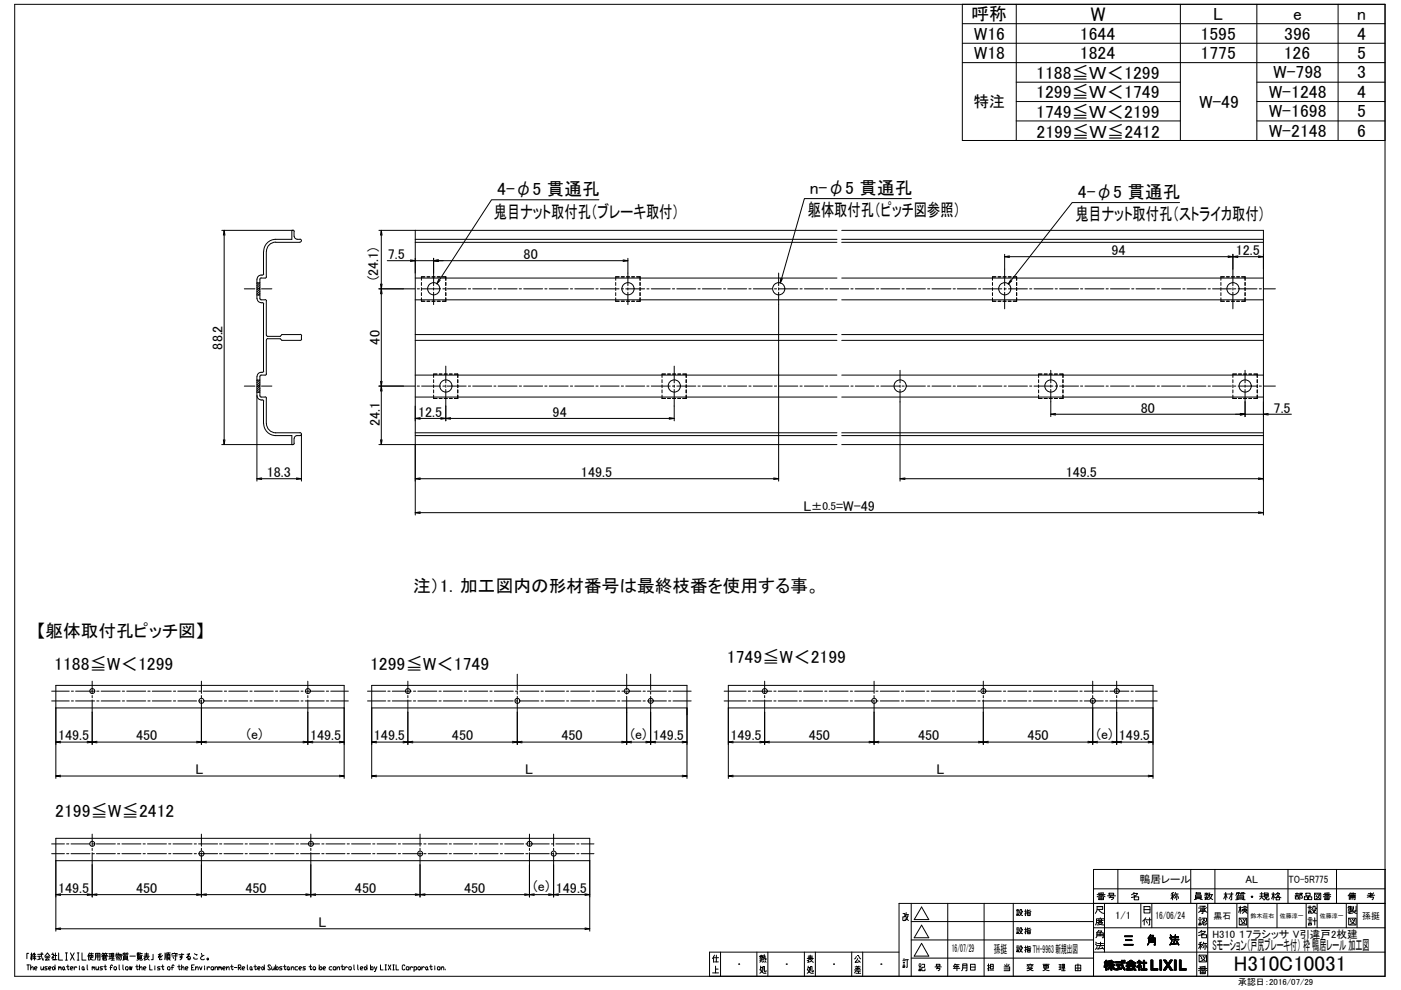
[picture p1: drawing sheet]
<svg xmlns="http://www.w3.org/2000/svg" width="297mm" height="210mm" viewBox="0 0 297 210" stroke-linecap="round" stroke-linejoin="round" font-family="sans-serif">
<!-- layer: TOS_WA -->
<g fill="none" stroke="#000" stroke-width=".21">
<path d="M3.1 .9h290.6v206.1h-290.6zM191.5 193.7h.3v.7h-.4l.1 .8h.4v-.4M192.1 194l.1 .7 .4 .5M192.1 193.9h.5M192.1 193.5l-.2 .9M192.5 193.9l-.2 .7-.4 .6M193.2 199.3h38.6M193.2 195.4h38.6M193.2 191.5v15.5M195.4 192.3l1.5 2.7h-3.1zM195.4 196.2l1.5 2.6h-3.1zM200.9 191.5v15.5"/>
<path d="M208.6 191.5v15.5M214.8 191.5v15.5M231.8 196.7h61.9M231.8 188.5h61.9M234.2 191.5v10.4M237 184.3v7.2M241.9 191.5v5.2M244.2 191.5v5.2M252.5 184.3v7.2M253.7 191.5v15.5M256.1 191.5v15.5M257.6 184.3v7.2"/>
<path d="M262.2 191.5v5.2M264.6 191.5v5.2M270.7 191.5v5.2M273.1 184.3v7.2M276.9 191.5v5.2M279.3 191.5v5.2M283.4 184.3v7.2M285.4 191.5v5.2M287.7 191.5v5.2M293.7 184.3h.1M293.7 191.5h-103.1v15.5M293.7 184.3h-61.9v22.7"/>
<path d="M5.7 204.6h.6M6 204.6v1M6.1 202.1h-.4v1.2M6.5 205.3l.4-.3 .2 .6M6.5 204.6v1M6.5 202.3h.3M6.7 202v1.6M6.8 203.1l-.1-.8-.2 1.1M6.9 203.4l.4-.6 .3 .6M6.9 202.8h.7M7 202.3h.6M7.1 202.1l-.2 .5"/>
<path d="M7.3 205.3h.4l.2-.2-.2-.1-.4 .1v.4l.4 .1M7.3 202v1.6M8 202.8h.7M8 202.3h1.1M8.3 202.8v.6M8.7 205l.1 .6 .4-.3M8.7 203.3l-.7 .2M8.7 202l.2 1.1 .2 .5v-.3M8.9 202l.1 .1M9.2 205v.6M9.5 202.8l.6-.8 .5 .8M9.6 203.1h.9"/>
<path d="M9.7 202.8h.7M10 205h-.4l-.1 .1 .1 .2h.3l.1 .2-.1 .1h-.4M10.1 203.1l-.5 .5 .8-.1M10.2 203.3l.2 .3M10.3 205.3h.4l.2-.2-.2-.1-.4 .1v.4l.4 .1M11 202.3h.4l-.4 .8M11.2 202v.3M11.2 205l.5 .3-.3 .3-.3-.1zM11.4 203.1l-.2-.3v.8M11.4 202.6h.7M11.7 204.6v1M11.8 202v1.5h-.4h.7"/>
<path d="M12.4 202v1.6h.9M12.4 205.1l.2-.1 .1 .3M12.4 205v.6M12.7 205.1l.2-.1 .1 .1v.5M13.4 205l.3 .1-.2 .5-.2-.1zM13.7 205.5l.1 .1M13.9 202h.4M13.9 203.6h.4M14.1 202v1.6M14.1 205h.5M14.4 204.6v.9l.1 .1 .1-.1M14.9 205.3h.4l.2-.2-.2-.1-.4 .1v.4l.4 .1"/>
<path d="M14.9 202l.8 1.6M15.7 202l-.8 1.6M15.7 205v.6M16.3 205.1l-.3-.1-.3 .3M16.4 202h.3M16.4 203.6h.3M16.6 202v1.6M16.8 204.8v.2M16.8 205.1v.5M17.4 202v1.6h.8M17.5 205l.3 .1-.1 .5-.3-.1zM17.8 205.5l.1 .1"/>
<path d="M18.5 204.6l.1 1M18.8 202.4l-.2 .4M19 202l-.2 .4v1.2M19 202.2h.8M19 202.6h.7v.4h-.7zM19.1 203.1l.2 .3 .5 .2M19.4 202a1.43 1.43 0 0 1-.4 1.6M19.5 205.1l.2-.1 .1 .3M19.5 205v.6M19.8 205.1l.1-.1 .2 .1v.5M20.1 203.6l.2-.3v-1.2h.9v1.5h-.3M20.3 202.9h.9"/>
<path d="M20.3 202.5h.9M20.3 205l.2 .6 .4-.3M20.7 202.1v1.5M20.9 205v.6M21.6 202.8l.1-.2h1.1l-.1 .2M21.7 205h-.4l-.1 .1 .1 .2 .4 .2-.1 .1h-.4M21.7 202.2h.5M21.8 202.8h.7v.3h-.7zM21.8 203.3h.8v.3h-.8zM21.8 202l-.2 .4M21.8 203.1v.2M21.9 202.2l.1 .2"/>
<path d="M22 205h.5M22.2 202.4v.2M22.3 204.6v.9l.1 .1 .1-.1M22.3 202.2h.5M22.4 202l-.2 .4M22.5 202.2l.1 .2M23.1 202.8h.4M23.1 202.2h.4M23.3 202.2v1.1M23.3 205.1h.4M23.5 203.2l-.4 .2M23.6 203.6h.6"/>
<path d="M23.6 203.2h.6M23.7 202.1h.4v.8h-.4zM23.7 202.5h.4M23.9 204.8l-.2-.2-.3 .2v.8M23.9 202.1v1.5M24.3 205l.4 .1v.4l-.2 .1-.3-.1zM24.6 202.2v.2h.4M24.6 202.4l-.1 .4M24.8 202v1.6M24.9 202.8l-.3 .3M25.1 202.3h.6v1.1l-.3 .2M25.2 202l-.2 .8"/>
<path d="M25.3 204.6l.1 1M25.3 202.3l-.3 1.1M25.5 202.3v.5l-.3 .8M26.1 204.6l.1 1M26.1 202.3h.5M26.2 202.8h.8v.6h-.8zM26.2 203.2h.8M26.2 203h.8M26.4 203.5l-.4 .1M26.4 202.3v.3M26.5 202l-.4 .1-.1 .5M26.7 202.3h.5"/>
<path d="M26.7 205h.3l.2 .1-.2 .5h-.3l-.1-.1zM26.9 203.5l.3 .1M27 202.3v.3M27.1 202l-.4 .1-.1 .5M27.5 205l.1 .6 .1-.6 .1 .6 .2-.6M27.5 202.7h1.2M28.8 205h.5M29 204.6v.9l.2 .1 .1-.1M29.1 202.2h.4v.2h-.4M29.2 202.8h.8v.4h-.8zM29.2 203.1h.8M29.2 202.9h.8"/>
<path d="M29.3 202v.2M29.3 202.4v.2M29.4 203.2l-.1 .3-.3 .1M29.6 202h-.5v.6h.5M29.6 205.3l.4-.3 .1 .6M29.6 204.6v1M29.7 203.2v.4h.4l.1-.2M29.7 202.6h.5M29.7 202.2v.1M29.8 202l-.1 .2h.5M30.4 205.3h.4l.2-.2-.2-.1-.4 .1v.4l.4 .1M30.5 203.2l.2-.1v.4"/>
<path d="M30.5 202.8h1.2M30.7 202.5h.8M30.7 202.3h.8M31.1 202.8l.6 .8M31.1 202v.8l-.4 .3M31.1 203.4l-.5 .2M31.5 203l-.3 .1M31.7 204.6v1h.6M32.5 202.3v1.2h-.4M32.8 204.8v.2M32.8 205.1v.5M33.9 202.1l-.3 .9 .4-.4 .1 .5"/>
<path d="M33.9 205h-.4l-.1 .1 .1 .2h.3l.1 .2-.1 .1h-.4M34.2 202.2l-.6 .2M34.2 205h.5M34.4 202.6l-.6 .5 .1 .4 .5-.1M34.5 204.6v.9l.1 .1 .1-.1M35 202v1.5M35.2 202.2v1M35.4 202v1.5M35.4 202h.7M35.5 205.1l.4-.1 .2 .1-.2 .5-.4-.1zM35.5 202.3h.5v1h-.5zM35.5 203h.5"/>
<path d="M35.5 202.6h.5M35.7 203.3l-.3 .3M35.8 202l-.2 .3M35.8 203.3l.3 .3M36.4 205.1h.4M36.4 202.4l.1-.2h1.1l-.1 .2M36.4 202.7h1.2M36.7 202.9l.2 .3M36.9 204.8l-.1-.2-.3 .2v.8M37 202v.2M37.2 202.3v1.3h-.1M37.7 205h.5"/>
<path d="M38 204.6v.9l.1 .1 .1-.1M38.5 205.3l.4-.3 .1 .6M38.5 204.6v1M38.6 202.1v.9h-.4l.1-.2h.2a.52 .52 0 0 1-.2 .7h-.1M39 202.3l-1.1 .1M39.3 205.3h.4l.2-.2-.2-.1h-.3l-.1 .1 .1 .5h.3M39.7 202.3l.5-.1-.6 .9 .6-.3 .2 .5-.2 .2h-.3l-.1-.2 .2-.2 .1 .4M40.6 205.1h.3M41.1 203l-.1 .1 .3 .3 .6-.1M41.2 204.6h-.6v1h.6M41.2 202.2l.6 .2-.1 .2M41.5 205.3l.4-.3 .1 .1v.5"/>
<path d="M41.5 205v.6M42.3 205l.3 .6 .2-.6M42.7 202.1l.2 .7M43.3 202.6a.79 .79 0 0 0-.8 .7l.3 .2 .5-.1M43.4 204.8v.2M43.4 205.1v.5M43.9 205v.6M44.5 205.1l-.3-.1-.3 .3M44.7 205.1l.5-.1 .1 .1-.1 .5-.5-.1zM45.6 205.3l.4-.3 .1 .6M45.6 205v.6M46.4 205.1l.2-.1 .1 .3"/>
<path d="M46.4 205v.6M46.7 205.1l.1-.1 .1 .1v.5M47.2 205.3h.5l.1-.2-.1-.1h-.3l-.2 .1 .2 .5h.3M48 205.3l.5-.3 .1 .6M48 205v.6M48.9 205h.5M49.1 204.6v.9l.2 .1 .1-.1M49.7 205.1h.5M50.5 205.1h.5l.1-.1-.1-.4h-.5v1M50.7 205.1l.4 .5M51.3 205.3h.5l.1-.2-.1-.1-.5 .1v.4l.5 .1M52.4 204.6l.2 1"/>
<path d="M53.1 205l.3 .1-.1 .5-.3-.1zM53.4 205.5l.1 .1M53.8 205h.6M54.1 204.6v.9l.1 .1 .2-.1M54.6 205.3h.5l.1-.2-.1-.1h-.3l-.2 .1 .2 .5h.3M55.6 205l.4 .3-.3 .3-.2-.1zM56 204.6v1M57.3 204.8l-.1-.2h-.3l-.1 .2 .5 .7-.1 .1h-.3l-.1-.1M57.6 205l.1 .6 .5-.3M58.2 205v.6M58.4 204.6v1M58.7 205l.3 .1v.4l-.2 .1-.4-.3z"/>
<path d="M59.8 205h-.4l-.1 .1 .1 .2h.3l.1 .2-.1 .1h-.4M60.1 205h.5M60.4 204.6v.9l.1 .1 .1-.1M61 205l.3 .1-.1 .5-.3-.1zM61.3 205.5l.2 .1M61.8 205.3l.3-.3 .2 .1v.5M61.8 205v.6M63.1 205h-.4l-.1 .1 .1 .5h.4M63.4 205.3h.4l.2-.2-.2-.1-.4 .1v.4l.4 .1M64.8 205h-.5l-.1 .1 .1 .2h.3l.2 .2-.2 .1h-.4M65.5 205h.6M65.8 204.6v.9l.1 .1 .2-.1"/>
<path d="M66.5 205l.4 .1v.4l-.2 .1-.3-.1zM67.7 204.6v1M67.9 205l.3 .1-.1 .5-.4-.3zM68.5 205.3h.4l.1-.2-.1-.1-.4 .1v.4l.4 .1M70.3 205h-.3l-.2 .1v.4l.2 .1h.3M70.8 205h.3l.1 .1-.1 .5h-.3l-.2-.1zM71.4 205.3l.5-.3 .1 .6M71.4 205v.6M72.3 205h.5M72.5 204.6v.9l.2 .1 .1-.1M73.1 205v.6M73.6 205.1l-.2-.1-.3 .3"/>
<path d="M74.1 205h.3l.1 .1-.1 .5h-.3l-.2-.1zM75 204.6l.2 1M75.8 204.6l.2 1M76.4 205.3h.4l.1-.2-.1-.1h-.3l-.1 .1 .1 .5h.3M77.4 205l.4 .3-.3 .3-.3-.1zM77.8 204.6v1M78.6 204.6v1M78.8 205l.3 .1-.1 .5-.4-.3zM79.4 205l.3 .6M79.9 205l-.4 1h-.1M80.7 204.6v1h.5M81.6 204.6h.3"/>
<path d="M81.6 205.6h.3M81.8 204.6v1M82.3 204.6l.6 1M82.9 204.6l-.6 1M83.3 204.6h.3M83.3 205.6h.3M83.4 204.6v1M84 204.6v1h.5M85.8 204.8l-.1-.2h-.2l-.2 .2v.7l.2 .1 .3-.1M86.3 205h.3l.1 .1-.1 .5h-.3l-.2-.1zM86.9 205v.6M87.5 205.1l-.3-.1-.3 .3"/>
<path d="M87.8 205.1l.1-.1h.3l.1 .1-.1 .5h-.4M87.8 205v1M88.6 205.1l.4-.1 .1 .1-.1 .5-.4-.1zM89.4 205v.6M90 205.1l-.3-.1-.3 .3M90.2 205.1l.2-.1 .3 .1-.2 .5-.3-.1zM90.7 205.5l.1 .1M91.1 205h.5M91.3 204.6v.9l.2 .1 .1-.1M92.2 204.8v.2M92.2 205.1v.5M92.9 205l.4 .1v.4l-.2 .1-.4-.1z"/>
<path d="M93.5 205.3l.5-.3 .1 .6M93.5 205v.6M94.4 205.5v.1M151.1 206.3h1.2M151.3 202.9l-.2 .3M151.4 203.1h.9M151.5 202.5l-.2 .4v1.1M151.5 203.9h.8M151.7 205.5h.6M151.7 204.8v1.5M151.9 202.5v1.4M152.8 201.9v5.1"/>
<path d="M156.6 204.4h.1M160.5 201.9v5.1M162.8 201.9v5.1M166.7 204.4h.1M170.5 201.9v5.1M171.1 203.7l.3-.1v.4M171.1 203.2h1.4M171.2 205.6l.3 .5 .5 .3h.5M171.4 205.1h.3l-.3 1-.3 .3M171.4 204.8l-.3 .8M171.4 202.7h.8M171.4 203h.8"/>
<path d="M171.8 203.3l.4 .6 .3 .1M171.8 202.5v.7l-.4 .4M171.9 203.9l-.7 .1M172.2 203.4l-.2 .2M172.5 205.8v.2h-.3v-1.1h-.3v.6l-.3 .6M172.9 201.9v5.1M176.7 204.4h.1M180.6 201.9v5.1M182.9 201.9v5.1M186.8 204.4h.1M190.6 201.9h-40.2v5.1M191.4 203.7h.5"/>
<path d="M191.5 204.8h.3v.3h-.3zM191.5 204.4h.3M191.5 204.1h.3M191.5 203.4h.3M191.9 203.5h.7M193.2 203.1h38.6M193.8 202.7l1.6-2.7 1.5 2.7M231.8 201.9h61.9M234.1 204.8v.3M234.2 203.9v.3M234.2 204.7v.3M234.2 204.6v.4"/>
<path d="M234.3 203.9v.3M234.3 204.4v.6M234.3 204.3v.5M234.4 203.9v.9M234.4 203.6h.3v.3h.2v.3h-.2l.2 .3v.4l-.2-.2v1h-.3v-.9l-.3 .3v-.3l.3-.6h-.3v-.3h.3zM234.4 203.6v2.1M234.5 203.6v2.1M234.6 203.6v2.1M234.7 203.6v2.1M234.8 203.9v.3M234.8 204.4v.4M234.8 204.5v.3"/>
<path d="M234.9 203.9v.3M234.9 204.5v.4M234.9 205.3v.3M235 204.1v.7M235 205.3v.3M235 204v.4M235 204.5v.3M235 205.2v.4M235.1 203.9v.5M235.1 204.5v.3M235.1 205.1v.4M235.1 203.7h.3l-.1 .2h.2v-.3h.3v.3h.4v.3h-.4v.3h.5v.3h-.3l.3 .5v.3l-.5-.7v.8h-.3v-.8l-.6 .7v-.3l.4-.5h-.4v-.3h.6v-.3h-.3l-.3 .3z"/>
<path d="M235.1 203.7v.6M235.1 205v.5M235.2 203.7v.5M235.2 204.5v.3M235.2 204.9v.4M235.2 204.5v.8M235.3 203.7v.5M235.4 204.5l-.1 .8M235.4 203.9v.3M235.4 204.5v.6M235.4 204.5v.5M235.5 203.9v.3"/>
<path d="M235.5 204.5v.4M235.5 203.6v2.1M235.6 203.6v2.1M235.7 203.6v2.1M235.8 203.9v.3M235.8 204.5v.5M235.9 203.9v.3M235.9 204.5v.6M235.9 204.5v.7M236 203.9v.3M236 204.5v.8M236 204.5v.3"/>
<path d="M236 204.8v.5M236.1 203.9v.3M236.1 204.5v.3M236.1 205v.4M236.1 205v.5M236.2 203.9v.3M236.2 204.5v.3M236.2 205.1v.5M236.2 205.3v.3M236.3 204.5v.3M236.3 205.3v.3M236.5 203.9h1.3v-.3h.2v.3h.5v.3h-.5l.1 .6 .4 .6v.3l-.6-.7-.1-.8h-1.3z"/>
<path d="M236.5 203.9v.3M236.5 205.4v.3M236.6 204.5h1.1v.3h-.4v.5l.5-.1v.3l-1.3 .2v-.3h.5v-.6h-.4zM236.6 203.9v.3M236.6 204.5v.3M236.6 205.4v.2M236.7 203.9v.3M236.7 204.5v.3M236.7 205.4v.2M236.8 203.9v.3M236.8 204.5v.3M236.8 205.4v.2"/>
<path d="M236.9 203.9v.3M236.9 204.5v.3M236.9 205.4v.2M237 203.9v.3M237 204.5v.3M237 205.4v.2M237.1 203.9v.3M237.1 204.5v1.1M237.2 203.9v.3M237.2 204.5v1.1M237.3 203.9v.3M237.3 204.5v1.1"/>
<path d="M237.3 204.5v.3M237.3 205.3v.3M237.4 203.9v.3M237.4 204.5v.3M237.4 205.3v.3M237.5 203.9v.3M237.5 204.5v.3M237.5 205.3v.3M237.6 203.9v.3M237.6 204.5v.3M237.6 205.3v.2M237.7 203.9v.3"/>
<path d="M237.7 204.5v.3M237.7 205.2v.3M237.8 203.6v.9M237.8 205.2v.3M237.8 203.6l.1 1.3M237.9 203.6v1.4M237.9 203.6v1.5M238 203.6v1.6M238 203.9v.3M238 204.3v1M238.1 203.9v.3M238.1 204.6v.7"/>
<path d="M238.2 203.9v.3M238.2 204.8v.6M238.2 203.6h.3v.2h-.3zM238.2 203.6v.2M238.2 204.9v.5M238.2 205l.1 .6M238.3 203.6v.2M238.3 203.9v.3M238.3 205.2v.4M238.4 203.6v.2M238.4 203.9v.3M238.4 205.2v.4"/>
<path d="M238.4 205.3v.3M238.4 205.3v.4M238.7 204.1l.9-.5h.4l.8 .5v.3l-1.8 .1v-.2l-.3 .1zM238.7 204.7h2.1v.3h-1.3l-.2 .4h.8l.2-.1-.2-.3h.3l.4 .7-.4-.1-1.6 .1v-.3h.2l.2-.4h-.5zM238.8 204.1v.3M238.8 204.7v.3M238.9 204.7v.3M238.9 205.4v.3M238.9 204.1v.3M239 204.1v.2M239 204.7v.3M239 205.4v.3"/>
<path d="M239 204v.3M239 205.3v.4M239.1 204v.5M239.1 204.7v.3M239.1 205.1v.6M239.2 203.9v.6M239.2 204.7v1M239.2 204.2l.6-.3 .6 .3zM239.3 203.9v.6M239.3 204.7v1M239.4 203.8v.4M239.4 204.2v.3"/>
<path d="M239.4 204.7v.5M239.4 205.4v.3M239.4 203.8v.3M239.4 204.7v.4M239.5 204.2v.3M239.5 205.4v.3M239.6 203.7v.4M239.6 204.7l-.1 .3M239.6 203.7v.3M239.6 204.2v.3M239.6 204.7v.3M239.6 205.4v.3"/>
<path d="M239.6 203.6v.4M239.7 203.6v.3M239.7 204.2v.3M239.7 204.7v.3M239.7 205.4v.3M239.8 203.6l-.1 .3M239.8 203.6v.3M239.8 204.2v.3M239.8 204.7v.3M239.8 205.4v.3M239.8 205.4v.2M239.9 203.6v.3"/>
<path d="M239.9 204.2v.3M239.9 204.7v.3M239.9 205.4v.2M239.9 203.6l.1 .4M240 203.7v.3M240 204.2v.3M240 204.7v.3M240 205.4v.2M240.1 203.7v.4M240.1 204.2v.3M240.1 204.7v.3M240.1 205.4v.2"/>
<path d="M240.1 203.8v.3M240.2 203.8v.3M240.2 204.2v.3M240.2 204.7v.3M240.2 205v.1M240.2 205.3v.3M240.2 203.9v.3M240.2 205v.2M240.3 203.9v.6M240.3 204.7v.3M240.3 205v.3M240.3 205.3v.3"/>
<path d="M240.3 205v.6M240.4 203.9v.6M240.4 204.7v.3M240.4 205v.6M240.4 204v.5M240.5 204v.5M240.5 204.7v.3M240.5 205.1v.6M240.5 204v.3M240.5 205.2v.5M240.6 204v.3M240.6 204.7v.3"/>
<path d="M240.6 205.3v.4M240.7 204.1v.2M240.7 204.7v.3M240.7 205.4v.3M240.7 204.1v.3M240.7 205.5v.2M240.7 205.6v.1M240.8 205.7h.1M240.8 204.1v.3M240.8 204.7v.3M241.1 204.9v.3M241.1 203.9h.3v-.3h.3v.3h.3l-.2 .7 .2 .2v.3l-.3-.2v.8h-.3v-.7l-.3 .2v-.3l.6-.7h-.6z"/>
<path d="M241.1 203.9v.3M241.2 203.9v.3M241.2 204.8v.3M241.3 203.9v.3M241.3 204.8v.2M241.3 204.7v.3M241.4 203.9v.3M241.4 204.7v.3M241.4 203.6v.6M241.5 204.5v1.2M241.5 203.6v.6M241.6 203.6v.6"/>
<path d="M241.6 204.4v1.3M241.6 203.6l.1 2.1M241.7 203.9v1M241.8 203.9v1M241.8 203.9v.6M241.8 204.7v.3M241.8 204.7l.1 .3M241.9 203.9l-.1 .5M241.9 203.9v.3M241.9 204.8v.3M241.9 205.4v.3M242 204.8v.3"/>
<path d="M242 205.4v.3M242 204h.4v-.4h.3v.4h.4v.3h-.4v1.1h.5v.3h-1.3v-.3h.5v-1.1h-.4zM242 204v.3M242.1 204v.3M242.1 205.4v.3M242.2 204v.3M242.2 205.4v.3M242.3 204v.3M242.3 205.4v.3M242.4 204v.3M242.4 205.4v.3M242.4 203.6v2.1"/>
<path d="M242.5 203.6v2.1M242.6 203.6v2.1M242.7 204v.3M242.7 205.4v.3M242.8 204v.3M242.8 205.4v.3M242.9 204v.3M242.9 205.4v.3M243 204v.3M243 205.4v.3M243.1 204v.3M243.1 205.4v.3"/>
<path d="M244 203.6h.4v1.8h1.1v.3h-1.5zM244 203.6v2.1M244.1 203.6v2.1M244.2 203.6v2.1M244.3 203.6v2.1M244.4 203.6v2.1M244.5 205.4v.3M244.6 205.4v.3M244.7 205.4v.3M244.8 205.4v.3M244.9 205.4v.3M245 205.4v.3"/>
<path d="M245.1 205.4v.3M245.2 205.4v.3M245.3 205.4v.3M245.4 205.4v.3M245.5 205.4v.3M245.9 203.6h.4v2.1h-.4zM245.9 203.6v2.1M246 203.6v2.1M246.1 203.6v2.1M246.2 203.6v2.1M246.7 203.6h.5l.4 .7 .5-.7h.5l-.8 1 .8 1.1h-.5l-.5-.8-.5 .8h-.4l.7-1.1zM246.7 205.6v.1"/>
<path d="M246.7 203.6h.1M246.8 203.6v.1M246.8 205.5v.2M246.9 203.6v.3M246.9 205.3v.4M247 203.6v.3M247 205.3v.4M247 203.6v.4M247 205.2v.5M247 203.6v.5M247 205.1v.6M247.1 203.6v.6"/>
<path d="M247.1 205v.7M247.2 203.6v.6M247.2 205v.6M247.2 203.7v.6M247.2 204.9v.7M247.3 203.7v.6M247.3 204.9v.6M247.3 203.8v.7M247.3 204.7v.7M247.4 203.9v.6M247.4 204.7v.6M247.4 204v1.2"/>
<path d="M247.5 204.1v1M247.5 204.1v.9M247.6 204.2v.7M247.6 204.3v.6M247.7 204.2v.8M247.8 204.1v1M247.8 204v1.2M247.9 204v1.3M247.9 204.7l.1 .7M248 203.9l-.1 .6M248 203.8v.6M248 204.8v.7"/>
<path d="M248.1 203.7v.6M248.1 204.9v.7M248.1 203.7v.5M248.1 205v.6M248.1 205v.7M248.2 203.6l-.1 .6M248.2 203.6v.5M248.2 205.1v.6M248.3 203.6v.4M248.3 205.2v.5M248.3 203.6v.3M248.3 205.3v.4"/>
<path d="M248.4 205.3v.4M248.4 203.6v.3M248.4 203.6v.1M248.4 205.5v.2M248.5 203.6v.1M248.5 205.6v.1M248.6 203.6h.1M248.6 205.6v.1M248.6 205.7h.1M249 203.6h.4v2.1h-.4zM249 203.6v2.1M249.1 203.6v2.1"/>
<path d="M249.2 203.6v2.1M249.3 203.6v2.1M249.4 203.6v2.1M250 203.6h.4v1.8h1.1v.3h-1.5zM250.1 203.6v2.1M250.2 203.6v2.1M250.3 203.6v2.1M250.4 203.6v2.1M250.4 205.4v.3M250.5 205.4v.3M250.6 205.4v.3M250.7 205.4v.3"/>
<path d="M250.8 205.4v.3M250.9 205.4v.3M251 205.4v.3M251.1 205.4v.3M251.2 205.4v.3"/>
<circle cx="44" cy="203.3" r=".19"/>
</g>
<!-- layer: TOS_S1 -->
<g fill="none" stroke="#000" stroke-width=".21">
<path d="M55.4 59h.8M55.4 58.3h.2M55.4 58.9l-.3 .3v2h-.1l.1 .2v1.9M55.4 58.3a.87 .87 0 0 0-.9 .9v4.1M55.9 53.3v4.8M55.9 58l-.3 .3M56.5 53.3v5.4M56.5 58.7l-.3 .3M62.1 48.8h-.2v1.9h-3.4a2.56 2.56 0 0 0-2.6 2.6M62.1 48.8l.3 .3M62.3 49.1v1M62.4 50.1a.61 .61 0 0 0 .6 .6"/>
<path d="M63 50.7h.6M63.6 51.4l-5.1-.1a1.97 1.97 0 0 0-2 2M63.6 50.7a.32 .32 0 0 1 .3 .3 .32 .32 0 0 1-.3 .3M88 50.7h89.4M88 59h89.4M88 51.4h89.4M177.4 48.8h-89.4v45.5h89.4M178.5 48.8h89.4v45.5h-89.4M178.5 50.7h89.4M178.5 59h89.4M178.5 51.4h89.4M54.5 63.3a.87 .87 0 0 0 .9 .9"/>
<path d="M55.1 63.3l.3 .3M55.4 63.6h.8M55.4 79.5h.8M55.4 78.9h.2M55.4 64.2h.2M55.4 79.5l-.3 .3v2l-.1 .1 .1 .1v1.9l.3 .3M55.4 78.9a.87 .87 0 0 0-.9 .9v4.1a.95 .95 0 0 0 .9 .9M55.6 64.2l.3 .2M55.9 64.5v14.2M55.9 78.7l-.3 .2M56.2 63.5l.3 .3M56.5 63.8v7.3"/>
<path d="M56.5 72.1v7.2M56.5 79.3l-.3 .2M56.5 71l.3 .3h2.6l.4-.4h3.9l.3 .3M56.8 71.8h2.6l.4 .4h3.9l.3-.3M56.8 71.8l-.3 .3M63.9 71.2v.7M88 63.6h89.4M88 79.5h89.4M88 72.2h89.4M88 70.9h89.4M178.5 63.6h89.4M178.5 79.5h89.4"/>
<path d="M178.5 72.2h89.4M178.5 70.9h89.4M55.4 84.2h.8M55.4 84.8h.2M55.6 84.8l.3 .3M55.9 85.1v4.7M55.9 89.8a2.56 2.56 0 0 0 2.6 2.6h3.4v1.9h.2M56.2 84.1l.3 .3M56.5 84.4v5.4M56.5 89.8a1.97 1.97 0 0 0 2 2h5.1M62.3 93v1M62.4 94l-.3 .3"/>
<path d="M63 92.4h.6M63 92.4a.61 .61 0 0 0-.6 .6M63.6 91.7a.32 .32 0 0 1 .3 .3 .32 .32 0 0 1-.3 .4M88 84.2h89.4M88 91.8h89.4M88 92.4h89.4M178.5 84.2h89.4M178.5 91.8h89.4M178.5 92.4h89.4M11.8 145.3h61.2v4.8h-61.2zM145.7 150.1h-66.9v-4.8h66.9v6.3M154.4 145.3h90.1v4.8h-90.1z"/>
<path d="M11.8 177.7h113.2v4.8h-113.2z"/>
<circle cx="92" cy="61.2" r="1.29"/>
<circle cx="133.1" cy="61.2" r="1.29"/>
<circle cx="165.1" cy="61.2" r="1.29"/>
<circle cx="213" cy="61.2" r="1.29"/>
<circle cx="261.4" cy="61.2" r="1.29"/>
<circle cx="94.5" cy="81.8" r="1.29"/>
<circle cx="143" cy="81.8" r="1.29"/>
<circle cx="190.8" cy="81.8" r="1.29"/>
<circle cx="222.8" cy="81.8" r="1.29"/>
<circle cx="264" cy="81.8" r="1.29"/>
<circle cx="19.6" cy="146.5" r=".53"/>
<circle cx="42.7" cy="148.6" r=".53"/>
<circle cx="65.3" cy="146.5" r=".53"/>
<circle cx="86.5" cy="146.5" r=".53"/>
<circle cx="109.7" cy="148.6" r=".53"/>
<circle cx="132.9" cy="146.5" r=".53"/>
<circle cx="138" cy="148.6" r=".53"/>
<circle cx="162.1" cy="146.5" r=".53"/>
<circle cx="185.3" cy="148.6" r=".53"/>
<circle cx="208.5" cy="146.5" r=".53"/>
<circle cx="231.7" cy="148.6" r=".53"/>
<circle cx="236.8" cy="146.5" r=".53"/>
<circle cx="19.6" cy="178.9" r=".53"/>
<circle cx="65.9" cy="178.9" r=".53"/>
<circle cx="112.3" cy="178.9" r=".53"/>
<circle cx="42.7" cy="181" r=".53"/>
<circle cx="89.1" cy="181" r=".53"/>
<circle cx="117.4" cy="181" r=".53"/>
</g>
<!-- layer: TOS_M1 -->
<g fill="none" stroke="#000" stroke-width=".21">
<path d="M47 48.8h15.1M47.5 49.9v43.3M54.6 60l-.1 .1M55.1 60l-.6 .6M80.3 48.8h7.7M80.8 49.9v10.3M82.1 55.3h4.9M88 54.8v3.1M88 55.3h3.9M91.9 54.8v3.1M92.9 55.3h39.2M133.1 54.8v3.1"/>
<path d="M213 53.9v3.2M214 54.4h46.4M261.4 53.9v3.2M262.5 54.4h4.3M267.9 53.9v3.2M55.1 61.3l-.6 .6M55.1 60.9l-.6 .6M55.1 60.4l-.6 .6M55.1 61.8l-.6 .6M55.1 62.2l-.3 .4M80.3 61.2h5.2M80.8 62.3v18.5"/>
<path d="M165.1 64.6v37.4M47 94.3h15.1M54.5 83.9v18.1M54.6 80.6l-.1 .1M55.1 80.6l-.6 .5M55.1 81.9l-.6 .6M55.1 81.4l-.6 .7M55.1 81l-.6 .6M55.1 82.4l-.6 .6M55.1 82.8l-.3 .4M63.9 92.1v9.9M80.3 94.3h7.7v14.9"/>
<path d="M80.3 81.9h5.2M80.8 82.9v10.3M88 86.1v3.1M89.1 88.7h4.4M94.5 86.1v3.1M95.5 88.7h46.4M142.9 86.1v3.1M190.8 85.2v16.8M222.8 85.2v3.1M223.8 87.8h39.2M264 85.2v3.1M264 87.8h3.9"/>
<path d="M267.9 85.2v3.1M267.9 94.3v14.9M268.9 87.8h4.9M55.5 101.5h7.4M89.1 108.7h177.7M89.1 101.5h74.9M191.9 101.5h74.9M11.8 150.1v14.9M12.9 157.3h5.6M19.5 151v6.8M20.6 157.3h21.1M42.7 150.1v7.7"/>
<path d="M43.8 157.3h20.4M65.3 151v6.8M66.3 157.3h5.7M73 150.1v14.9M78.8 150.1v14.9M79.8 157.3h5.7M86.5 151v6.8M87.5 157.3h21.2M109.7 151v6.8M110.7 157.3h21.1M132.9 150.1v7.7M133.9 157.3h3"/>
<path d="M138 151v6.8M139 157.3h5.6M145.7 150.1v14.9M154.4 150.1v14.9M155.4 157.3h5.7M162.1 151v6.8M163.1 157.3h21.2M185.3 151v6.8M186.3 157.3h21.2M208.5 151v6.8M209.5 157.3h21.2M231.7 150.1v7.7"/>
<path d="M232.7 157.3h3M236.8 151v6.8M237.8 157.3h5.6M244.5 150.1v14.9M12.9 164.5h59.1M79.8 164.5h64.8M155.4 164.5h88M11.8 182.5v14.9M12.9 196.9h111.1M12.9 189.7h5.6M19.5 183.4v6.8M20.6 189.7h21.1"/>
<path d="M42.7 183.4v6.8M43.8 189.7h21M65.9 183.4v6.8M66.9 189.7h21.1M89.1 183.4v6.8M90.1 189.7h21.1M112.3 183.4v6.8M113.3 189.7h3M117.4 183.4v6.8M118.4 189.7h5.6M125 182.5v14.9"/>
</g>
<!-- layer: 0 -->
<g fill="none" stroke="#000" stroke-width=".21">
<path d="M204 .9h89.7v28.9h-89.7zM204 5h89.7M204 9.2h89.7M204 13.3h89.7M215.5 17.4h34.8M215.5 .9v28.9M250.3 .9v28.9M266.5 17.4h27.2M266.5 .9v28.9M283.7 .9v28.9M215.5 21.5h34.8M215.5 25.6h34.8"/>
<path d="M266.5 21.5h27.2M266.5 25.6h27.2M47.4 49.9l.1-1.1 .2 1.1M47.5 48.8v1.1M80.7 49.9l.1-1.1 .2 1.1M80.8 48.8v1.1M87 55.1l1 .2-1 .1M87 55.3h1M91.9 55.3h1M92.9 55.1l-1 .2 1 .1M93 59.2l-.4 1 .7-.8M127 42.4h-22.8l-11.6 17.8"/>
<path d="M132.1 55.1l1 .2-1 .1M132.1 55.3h1M165.6 59l-.2 1 .5-.9M193.2 42.1h-22.7l-5.1 17.9M213 54.4h1M214 54.3l-1 .1 1 .2M214.3 59.3l-.5 .9 .7-.7M250.1 43h-22.8l-13.5 17.2M260.4 54.3l1 .1-1 .2M260.4 54.4h2.1M262.5 54.3l-1.1 .1 1.1 .2M266.8 54.3l1.1 .1-1.1 .2"/>
<path d="M266.8 54.4h1.1M80.7 60.2l.1 1 .2-1M80.7 62.3l.1-1.1 .2 1.1M80.8 60.2v2.1M47.4 93.2l.1 1.1 .2-1.1M47.5 93.2v1.1M80.7 82.9l.1-1 .2 1M80.7 93.2l.1 1.1 .2-1.1M80.7 80.8l.1 1.1 .2-1.1M80.8 80.8v2.1M80.8 93.2v1.1M88 88.7h1.1"/>
<path d="M89.1 88.5l-1.1 .2 1.1 .2M93.5 88.5l1 .2-1 .2M93.5 88.7h2M95.5 88.5l-1 .2 1 .2M141.9 88.5l1 .2-1 .2M141.9 88.7h1M222.8 87.8h1M223.8 87.7l-1 .1 1 .2M263 87.7l1 .1-1 .2M263 87.8h1M267.9 87.8h1M268.9 87.7l-1 .1 1 .2"/>
<path d="M54.5 101.5h1M55.5 101.3l-1 .2 1 .2M62.9 101.3l1 .2-1 .2M62.9 101.5h1M88 108.7h1.1M88 101.5h1.1M89.1 108.5l-1.1 .2 1.1 .2M89.1 101.3l-1.1 .2 1.1 .2M164 101.3l1.1 .2-1.1 .2M164 101.5h1.1M190.8 101.5h1.1M191.9 101.3l-1.1 .2 1.1 .2"/>
<path d="M266.8 108.5l1.1 .2-1.1 .2M266.8 101.3l1.1 .2-1.1 .2M266.8 108.7h1.1M266.8 101.5h1.1M11.8 157.3h1.1M12.9 157.2l-1.1 .1 1.1 .2M18.5 157.2l1 .1-1 .2M18.5 157.3h2.1M20.6 157.2l-1.1 .1 1.1 .2M41.7 157.2l1 .1-1 .2M41.7 157.3h2.1M43.8 157.2l-1.1 .1 1.1 .2"/>
<path d="M64.2 157.2l1.1 .1-1.1 .2M64.2 157.3h2.1M66.3 157.2l-1 .1 1 .2M72 157.2l1 .1-1 .2M72 157.3h1M78.8 157.3h1M79.8 157.2l-1 .1 1 .2M85.5 157.2l1 .1-1 .2M85.5 157.3h2M87.5 157.2l-1 .1 1 .2M108.7 157.2l1 .1-1 .2M108.7 157.3h2"/>
<path d="M110.7 157.2l-1 .1 1 .2M131.8 157.2l1.1 .1-1.1 .2M131.8 157.3h2.1M133.9 157.2l-1 .1 1 .2M136.9 157.2l1.1 .1-1.1 .2M136.9 157.3h2.1M139 157.2l-1 .1 1 .2M144.6 157.2l1.1 .1-1.1 .2M144.6 157.3h1.1M154.4 157.3h1M155.4 157.2l-1 .1 1 .2M161.1 157.2l1 .1-1 .2"/>
<path d="M161.1 157.3h2M163.1 157.2l-1 .1 1 .2M184.3 157.2l1 .1-1 .2M184.3 157.3h2M186.3 157.2l-1 .1 1 .2M207.5 157.2l1 .1-1 .2M207.5 157.3h2M209.5 157.2l-1 .1 1 .2M230.7 157.2l1 .1-1 .2M230.7 157.3h2M232.7 157.2l-1 .1 1 .2M235.7 157.2l1.1 .1-1.1 .2"/>
<path d="M235.7 157.3h2.1M237.8 157.2l-1 .1 1 .2M243.4 157.2l1.1 .1-1.1 .2M243.4 157.3h1.1M11.8 164.5h1.1M12.9 164.4l-1.1 .1 1.1 .2M72 164.4l1 .1-1 .2M72 164.5h1M78.8 164.5h1M79.8 164.4l-1 .1 1 .2M144.6 164.4l1.1 .1-1.1 .2M144.6 164.5h1.1"/>
<path d="M154.4 164.5h1M155.4 164.4l-1 .1 1 .2M243.4 164.4l1.1 .1-1.1 .2M243.4 164.5h1.1M11.8 196.9h1.1M11.8 189.7h1.1M12.9 196.8l-1.1 .1 1.1 .2M12.9 189.5l-1.1 .2 1.1 .2M18.5 189.5l1 .2-1 .2M18.5 189.7h2.1M20.6 189.5l-1.1 .2 1.1 .2M41.7 189.5l1 .2-1 .2"/>
<path d="M41.7 189.7h2.1M43.8 189.5l-1.1 .2 1.1 .2M64.8 189.5l1.1 .2-1.1 .2M64.8 189.7h2.1M66.9 189.5l-1 .2 1 .2M88 189.5l1.1 .2-1.1 .2M88 189.7h2.1M90.1 189.5l-1 .2 1 .2M111.2 189.5l1.1 .2-1.1 .2M111.2 189.7h2.1M113.3 189.5l-1 .2 1 .2M116.3 189.5l1.1 .2-1.1 .2"/>
<path d="M116.3 189.7h2.1M118.4 189.5l-1 .2 1 .2M124 196.8l1 .1-1 .2M124 189.5l1 .2-1 .2M124 196.9h1M124 189.7h1"/>
</g>
<!-- layer: TOS_K3 -->
<g fill="none" stroke="#000" stroke-width=".21">
<path d="M91.9 57.9v2.7M133.1 57.9v2.7M165.1 57.9v2.7M213 57.1v3.5M261.4 57.1v3.5M51.8 61.2h2.2M54.5 61.2h.5M55.4 61.2h2.2M85.5 61.2h2.5M88.5 61.2h.4M89.4 61.2h4M91.9 61v.5"/>
<path d="M91.9 62v2.6M93.9 61.2h.4M94.5 77.6v3.6M94.8 61.2h4M99.3 61.2h.5M100.2 61.2h4.1M104.7 61.2h.4M105.6 61.2h4M110.1 61.2h.5M111 61.2h4M115.5 61.2h.5M116.4 61.2h4.1"/>
<path d="M120.9 61.2h.5M121.9 61.2h4M126.4 61.2h.4M127.3 61.2h4M131.7 61.2h.5M132.7 61.2h4M133.1 61v.5M133.1 62v2.6M137.1 61.2h.5M138.1 61.2h4M142.6 61.2h.4M142.9 77.6v3.6"/>
<path d="M143.5 61.2h4M148 61.2h.4M148.9 61.2h4M153.4 61.2h.4M154.3 61.2h4M158.8 61.2h.4M159.7 61.2h4M164.2 61.2h.5M165.1 61v.5M165.1 62v2.6M165.1 61.2h4M169.6 61.2h.5"/>
<path d="M170.5 61.2h4.1M175 61.2h.5M176 61.2h3.9M180.4 61.2h.5M181.3 61.2h4.1M185.8 61.2h.5M186.8 61.2h4M190.8 78.5v2.7M191.2 61.2h.5M192.2 61.2h4M196.7 61.2h.4M197.6 61.2h4"/>
<path d="M202.1 61.2h.5M203 61.2h4M207.5 61.2h.4M208.4 61.2h4M212.9 61.2h.4M213 61v.5M213 62v3.5M213.8 61.2h4M218.3 61.2h.5M219.2 61.2h4.1M222.8 78.5v2.7M223.7 61.2h.5"/>
<path d="M224.6 61.2h4.1M229.1 61.2h.5M230 61.2h4M234.5 61.2h.5M235.4 61.2h4.1M239.9 61.2h.5M240.9 61.2h4M245.3 61.2h.5M246.3 61.2h4M250.8 61.2h.4M251.7 61.2h4M256.1 61.2h.5"/>
<path d="M257.1 61.2h4M261.4 61v.5M261.4 62v3.5M261.6 61.2h.4M262.5 61.2h4M264 78.5v2.7M267 61.2h.4M267.9 61.2h2.5M51.8 81.9h2.2M54.5 81.9h.5M55.4 81.9h2.2M85.5 81.9h2.5"/>
<path d="M88.5 81.9h.4M89.4 81.9h4M93.9 81.9h.4M94.5 81.6v.5M94.5 82.6v3.5M94.8 81.9h4M99.3 81.9h.5M100.2 81.9h4.1M104.7 81.9h.4M105.6 81.9h4M110.1 81.9h.5M111 81.9h4"/>
<path d="M115.5 81.9h.5M116.4 81.9h4.1M120.9 81.9h.5M121.9 81.9h4M126.4 81.9h.4M127.3 81.9h4M131.7 81.9h.5M132.7 81.9h4M137.1 81.9h.5M138.1 81.9h4M142.6 81.9h.4M142.9 81.6v.5"/>
<path d="M142.9 82.6v3.5M143.5 81.9h4M148 81.9h.4M148.9 81.9h4M153.4 81.9h.4M154.3 81.9h4M158.8 81.9h.4M159.7 81.9h4M164.2 81.9h.5M165.1 81.9h4M169.6 81.9h.5M170.5 81.9h4.1"/>
<path d="M175 81.9h.5M176 81.9h3.9M180.4 81.9h.5M181.3 81.9h4.1M185.8 81.9h.5M186.8 81.9h4M190.8 81.6v.5M190.8 82.6v2.6M191.2 81.9h.5M192.2 81.9h4M196.7 81.9h.4M197.6 81.9h4"/>
<path d="M202.1 81.9h.5M203 81.9h4M207.5 81.9h.4M208.4 81.9h4M212.9 81.9h.4M213.8 81.9h4M218.3 81.9h.5M219.2 81.9h4.1M222.8 81.6v.5M222.8 82.6v2.6M223.7 81.9h.5M224.6 81.9h4.1"/>
<path d="M229.1 81.9h.5M230 81.9h4M234.5 81.9h.5M235.4 81.9h4.1M239.9 81.9h.5M240.9 81.9h4M245.3 81.9h.5M246.3 81.9h4M250.8 81.9h.4M251.7 81.9h4M256.1 81.9h.5M257.1 81.9h4"/>
<path d="M261.6 81.9h.4M262.5 81.9h4M264 81.6v.5M264 82.6v2.6M267 81.9h.4M267.9 81.9h2.5M11 148.6h3.7M11 146.5h3.7M15.1 148.6h.5M15.1 146.5h.5M16 148.6h4.1M16 146.5h4.1"/>
<path d="M19.5 144.4v2.6M19.5 147.5v.4M19.5 148.4v2.6M20.5 148.6h.5M20.5 146.5h.5M21.4 148.6h4.1M21.4 146.5h4.1M25.9 148.6h.5M25.9 146.5h.5M26.9 148.6h4M26.9 146.5h4M31.4 148.6h.4"/>
<path d="M31.4 146.5h.4M32.3 148.6h4M32.3 146.5h4M36.8 148.6h.4M36.8 146.5h.4M37.7 148.6h4M37.7 146.5h4M42.1 148.6h.5M42.1 146.5h.5M42.7 144.4v2.6M42.7 147.5v.4M42.7 148.4v2.6"/>
<path d="M43.1 148.6h4M43.1 146.5h4M47.6 148.6h.4M47.6 146.5h.4M48.5 148.6h4M48.5 146.5h4M53 148.6h.5M53 146.5h.5M53.9 148.6h4M53.9 146.5h4M58.4 148.6h.5M58.4 146.5h.5"/>
<path d="M59.3 148.6h4.1M59.3 146.5h4.1M63.8 148.6h.4M63.8 146.5h.4M64.7 148.6h4M64.7 146.5h4M65.3 144.4v2.6M65.3 147.5v.4M65.3 148.4v2.6M69.2 148.6h.5M69.2 146.5h.5M70.1 148.6h3.8"/>
<path d="M70.1 146.5h3.8M77.9 148.6h3.9M77.9 146.5h3.9M82.2 148.6h.5M82.2 146.5h.5M83.2 148.6h4M83.2 146.5h4M86.5 144.4v2.6M86.5 147.5v.4M86.5 148.4v2.6M87.7 148.6h.4M87.7 146.5h.4"/>
<path d="M88.6 148.6h4M88.6 146.5h4M93.1 148.6h.4M93.1 146.5h.4M94 148.6h4M94 146.5h4M98.5 148.6h.4M98.5 146.5h.4M99.4 148.6h4M99.4 146.5h4M103.9 148.6h.4M103.9 146.5h.4"/>
<path d="M104.8 148.6h4M104.8 146.5h4M109.3 148.6h.5M109.3 146.5h.5M109.7 142.9v3.3M109.7 146.7v.5M109.7 147.6v3.4M110.2 148.6h4M110.2 146.5h4M114.7 148.6h.5M114.7 146.5h.5M115.6 148.6h4.1"/>
<path d="M115.6 146.5h4.1M120.1 148.6h.5M120.1 146.5h.5M121 148.6h4M121 146.5h4M125.5 148.6h.5M125.5 146.5h.5M126.4 148.6h4.1M126.4 146.5h4.1M130.9 148.6h.5M130.9 146.5h.5M131.9 148.6h4"/>
<path d="M131.9 146.5h4M132.9 142.9v3.3M132.9 146.7v.5M132.9 147.6v3.4M136.3 148.6h.5M136.3 146.5h.5M137.3 148.6h4M137.3 146.5h4M138 142.9v3.3M138 146.7v.5M138 147.6v3.4M141.8 148.6h.4"/>
<path d="M141.8 146.5h.4M142.7 148.6h3.8M142.7 146.5h3.8M153.5 148.6h4.7M153.5 146.5h4.7M158.7 148.6h.4M158.7 146.5h.4M159.6 148.6h4M159.6 146.5h4M162.1 144.4v2.6M162.1 147.5v.4M162.1 148.4v2.6"/>
<path d="M164.1 148.6h.4M164.1 146.5h.4M165 148.6h4M165 146.5h4M169.4 148.6h.5M169.4 146.5h.5M170.4 148.6h4M170.4 146.5h4M174.9 148.6h.4M174.9 146.5h.4M175.8 148.6h4M175.8 146.5h4"/>
<path d="M180.3 148.6h.4M180.3 146.5h.4M181.2 148.6h4M181.2 146.5h4M185.3 144.4v2.6M185.3 147.5v.4M185.3 148.4v2.6M185.7 148.6h.5M185.7 146.5h.5M186.6 148.6h4.1M186.6 146.5h4.1M191.1 148.6h.5"/>
<path d="M191.1 146.5h.5M192 148.6h4M192 146.5h4M196.5 148.6h.5M196.5 146.5h.5M197.4 148.6h4.1M197.4 146.5h4.1M201.9 148.6h.5M201.9 146.5h.5M202.8 148.6h4.1M202.8 146.5h4.1M207.3 148.6h.5"/>
<path d="M207.3 146.5h.5M208.3 148.6h4M208.3 146.5h4M208.5 144.4v2.6M208.5 147.5v.4M208.5 148.4v2.6M212.8 148.6h.4M212.8 146.5h.4M213.7 148.6h4M213.7 146.5h4M218.1 148.6h.5M218.1 146.5h.5"/>
<path d="M219.1 148.6h4M219.1 146.5h4M223.5 148.6h.5M223.5 146.5h.5M224.5 148.6h4M224.5 146.5h4M229 148.6h.4M229 146.5h.4M229.9 148.6h4M229.9 146.5h4M231.7 144.4v2.6M231.7 147.5v.4"/>
<path d="M231.7 148.4v2.6M234.4 148.6h.5M234.4 146.5h.5M235.3 148.6h4M235.3 146.5h4M236.8 144.4v2.6M236.8 147.5v.4M236.8 148.4v2.6M239.8 148.6h.5M239.8 146.5h.5M240.7 148.6h4.6M240.7 146.5h4.6"/>
<path d="M11 178.9h2.7M14.1 178.9h.5M15.1 178.9h4M19.5 176.9v2.5M19.5 179.9v.4M19.5 178.9h.5M20.4 178.9h4.1M24.9 178.9h.5M25.9 178.9h4M30.3 178.9h.5M31.3 178.9h4M35.8 178.9h.4"/>
<path d="M36.7 178.9h4M41.2 178.9h.4M42.1 178.9h4M42.7 176.9v2.5M42.7 179.9v.4M46.6 178.9h.4M47.5 178.9h4M52 178.9h.4M52.9 178.9h4M57.4 178.9h.5M58.3 178.9h4M62.8 178.9h.5"/>
<path d="M63.7 178.9h4.1M65.9 176.9v2.5M65.9 179.9v.4M68.2 178.9h.5M69.1 178.9h4M73.6 178.9h.5M74.5 178.9h4.1M79 178.9h.5M80 178.9h4M84.4 178.9h.5M85.4 178.9h4M89.1 176.9v2.5"/>
<path d="M89.1 179.9v.4M89.9 178.9h.4M90.8 178.9h4M95.2 178.9h.5M96.2 178.9h4M100.7 178.9h.4M101.6 178.9h4M106.1 178.9h.4M107 178.9h4M111.5 178.9h.5M112.3 176.9v2.5M112.3 179.9v.4"/>
<path d="M112.4 178.9h4M116.9 178.9h.5M117.4 176.9v2.5M117.4 179.9v.4M117.8 178.9h4M122.3 178.9h.5M123.2 178.9h2.7M11 181h2.7M14.1 181h.5M15.1 181h4M19.5 180.8v2.6M19.5 181h.5"/>
<path d="M20.4 181h4.1M24.9 181h.5M25.9 181h4M30.3 181h.5M31.3 181h4M35.8 181h.4M36.7 181h4M41.2 181h.4M42.1 181h4M42.7 180.8v2.6M46.6 181h.4M47.5 181h4"/>
<path d="M52 181h.4M52.9 181h4M57.4 181h.5M58.3 181h4M62.8 181h.5M63.7 181h4.1M65.9 180.8v2.6M68.2 181h.5M69.1 181h4M73.6 181h.5M74.5 181h4.1M79 181h.5"/>
<path d="M80 181h4M84.4 181h.5M85.4 181h4M89.1 180.8v2.6M89.9 181h.4M90.8 181h4M95.2 181h.5M96.2 181h4M100.7 181h.4M101.6 181h4M106.1 181h.4M107 181h4"/>
<path d="M111.5 181h.5M112.3 180.8v2.6M112.4 181h4M116.9 181h.5M117.4 180.8v2.6M117.8 181h4M122.3 181h.5M123.2 181h2.7"/>
</g>
<!-- layer: TOS_K2 -->
<g fill="none" stroke="#000" stroke-width=".21">
<path d="M54.5 60h.6M89.4 59.9v.6M90.1 58.7h-.7v.7M90.5 58.7h.6M91.6 58.7h.6M92.7 58.7h.6M93.8 58.7h.7v.7M94.5 59.9v.6M130.5 59.9v.6M131.3 58.7h-.8v.7M131.7 58.7h.7M132.8 58.7h.7"/>
<path d="M133.9 58.7h.6M135 58.7h.7v.7M135.7 59.9v.6M210.4 59.9v.6M211.1 58.7h-.7v.7M211.6 58.7h.6M212.7 58.7h.6M213.8 58.7h.6M214.8 58.7h.7v.7M215.5 59.9v.6M258.9 59.9v.6M259.6 58.7h-.7v.7"/>
<path d="M260 58.7h.6M261.1 58.7h.6M262.2 58.7h.6M263.3 58.7h.7v.7M264 59.9v.6M54.5 62.6h.6M89.4 63.1v.8h.7M89.4 61v.6M89.4 62v.7M90.5 63.9h.6M91.6 63.9h.6M92.7 79.3h-.8v.7"/>
<path d="M92.7 63.9h.6M93.1 79.3h.6M94.2 79.3h.6M94.5 63.1v.8h-.7M94.5 61v.6M94.5 62v.7M95.3 79.3h.6M96.3 79.3h.8v.7M130.5 63.1v.8h.8M130.5 61v.6M130.5 62v.7M131.7 63.9h.7"/>
<path d="M132.8 63.9h.7M133.9 63.9h.6M135.7 63.1v.8h-.7M135.7 61v.6M135.7 62v.7M141.1 79.3h-.7v.7M141.5 79.3h.6M142.6 79.3h.6M143.7 79.3h.6M144.8 79.3h.7v.7M210.4 63.1v.8h.7M210.4 61v.6"/>
<path d="M210.4 62v.7M211.6 63.9h.6M212.7 63.9h.6M213.8 63.9h.6M215.5 63.1v.8h-.7M215.5 61v.6M215.5 62v.7M220.9 79.3h-.7v.7M221.4 79.3h.6M222.4 79.3h.7M223.5 79.3h.7M224.6 79.3h.8v.7"/>
<path d="M258.9 63.1v.8h.7M258.9 61v.6M258.9 62v.7M260 63.9h.6M261.1 63.9h.6M262.2 79.3h-.8v.7M262.2 63.9h.6M262.6 79.3h.6M263.7 79.3h.6M264 63.1v.8h-.7M264 61v.6M264 62v.7"/>
<path d="M264.8 79.3h.6M265.8 79.3h.8v.7M54.5 80.6h.6M54.5 83.2h.6M91.9 83.8v.7h.8M91.9 80.5v.6M91.9 81.6v.6M91.9 82.7v.6M93.1 84.5h.6M94.2 84.5h.6M95.3 84.5h.6M97.1 83.8v.7h-.8"/>
<path d="M97.1 80.5v.6M97.1 81.6v.6M97.1 82.7v.6M140.4 83.8v.7h.7M140.4 80.5v.6M140.4 81.6v.6M140.4 82.7v.6M141.5 84.5h.6M142.6 84.5h.6M143.7 84.5h.6M145.5 83.8v.7h-.7M145.5 80.5v.6"/>
<path d="M145.5 81.6v.6M145.5 82.7v.6M220.2 83.8v.7h.7M220.2 80.5v.6M220.2 81.6v.6M220.2 82.7v.6M221.4 84.5h.6M222.4 84.5h.7M223.5 84.5h.7M225.4 83.8v.7h-.8M225.4 80.5v.6M225.4 81.6v.6"/>
<path d="M225.4 82.7v.6M261.4 83.8v.7h.8M261.4 80.5v.6M261.4 81.6v.6M261.4 82.7v.6M262.6 84.5h.6M263.7 84.5h.6M264.8 84.5h.6M266.6 83.8v.7h-.8M266.6 80.5v.6M266.6 81.6v.6M266.6 82.7v.6"/>
</g>
<g font-size="4.9">
<text x="237.1" y="201.4">三 角 法</text>
<text x="252.9" y="207.8">番</text>
</g>
<text font-size="4.5" x="261.6" y="206">H310C10031</text>
<g font-size="4.4">
<text x="231.4" y="191.9">番号</text>
<text x="238.8" y="191.9">名 称</text>
<text x="251.9" y="191.9">員数</text>
<text x="258.2" y="191.9">材質・規格</text>
<text x="273.4" y="191.9">部品図番</text>
<text x="284.7" y="191.9">備 考</text>
<text x="214.1" y="195.4">設指</text>
<text x="231.1" y="197.2">度</text>
<text x="231.1" y="194.7">尺</text>
<text x="241.3" y="194.7">日</text>
<text x="252.9" y="194.7">承</text>
<text x="261.4" y="194.7">検</text>
<text x="276.2" y="194.7">設</text>
<text x="284.7" y="194.7">製</text>
<text x="214.1" y="199.3">設指</text>
<text x="214.1" y="203.2">設指</text>
<text x="231.1" y="202.5">法</text>
<text x="252.9" y="202.5">称</text>
<text x="252.9" y="200">名</text>
<text x="159.8" y="207.4">処</text>
<text x="179.9" y="205.3">公</text>
<text x="193.7" y="207.1">記 号</text>
<text x="200.7" y="207.1">年月日</text>
<text x="208.1" y="207.1">担 当</text>
<text x="216.6" y="207.1">変 更 理 由</text>
<text x="252.9" y="205.3">図</text>
</g>
<text font-size="4.2" x="231.3" y="4.4">W</text>
<g font-size="3.7">
<text x="206" y="4.3">呼称</text>
<text x="257.2" y="4.3">L</text>
<text x="274.2" y="4.3">e</text>
<text x="287.8" y="4.3">n</text>
<text x="206.6" y="8.4">W16</text>
<text x="229" y="8.4">1644</text>
<text x="254.5" y="8.4">1595</text>
<text x="272.3" y="8.4">396</text>
<text x="287.7" y="8.4">4</text>
<text x="206.6" y="12.5">W18</text>
<text x="219.7" y="16.7">1188≦Ｗ＜1299</text>
<text x="229" y="12.5">1824</text>
<text x="254.5" y="12.5">1775</text>
<text x="270" y="16.6">W-798</text>
<text x="272.2" y="12.5">126</text>
<text x="287.8" y="12.5">5</text>
<text x="287.8" y="16.6">3</text>
<text x="219.7" y="20.9">1299≦Ｗ＜1749</text>
<text x="254.3" y="22.8">W-49</text>
<text x="269.1" y="20.8">W-1248</text>
<text x="287.7" y="20.8">4</text>
<text x="219.7" y="25">1749≦Ｗ＜2199</text>
<text x="219.8" y="29.2">2199≦Ｗ≦2412</text>
<text x="269.1" y="24.9">W-1698</text>
<text x="269.1" y="29">W-2148</text>
<text x="287.8" y="24.9">5</text>
<text x="287.8" y="29">6</text>
<text x="105.4" y="41.4">4-φ5 貫通孔</text>
<text x="171.7" y="41.1">n-φ5 貫通孔</text>
<text x="228.5" y="41.9">4-φ5 貫通孔</text>
<text x="104.7" y="46.2">鬼目ナット取付孔（ブレーキ取付）</text>
<text x="171.3" y="45.9">躯体取付孔（ピッチ図参照）</text>
<text x="228" y="46.7">鬼目ナット取付孔（ストライカ取付）</text>
<text x="87.6" y="125.5">注）1．加工図内の形材番号は最終枝番を使用する事。</text>
<text x="7.8" y="135.2">【躯体取付孔ピッチ図】</text>
<text x="11.5" y="142.1">1188≦W＜1299</text>
<text x="78.5" y="142.1">1299≦W＜1749</text>
<text x="154.1" y="140.6">1749≦W＜2199</text>
<text x="11.7" y="173.3">2199≦W≦2412</text>
</g>
<text font-size="3.3" x="206.4" y="22.7">特注</text>
<g font-size="3">
<text x="80.2" y="59.4" transform="rotate(-90 80.2 59.4)">(24.1)</text>
<text x="82.2" y="55">7.5</text>
<text x="111" y="55">80</text>
<text x="235.7" y="54.1">94</text>
<text x="262" y="54.1">12.5</text>
<text x="47.2" y="74.1" transform="rotate(-90 47.2 74.1)">88.2</text>
<text x="80.5" y="73.1" transform="rotate(-90 80.5 73.1)">40</text>
<text x="88.6" y="88.4">12.5</text>
<text x="117.2" y="88.4">94</text>
<text x="241.9" y="87.5">80</text>
<text x="270" y="87.5">7.5</text>
<text x="80.5" y="90.4" transform="rotate(-90 80.5 90.4)">24.1</text>
<text x="56.5" y="101.2">18.3</text>
<text x="123.2" y="101.2">149.5</text>
<text x="226" y="101.2">149.5</text>
<text x="170.4" y="108.4">L</text>
<text x="177.3" y="108.4">=W-49</text>
<text x="12.3" y="157">149.5</text>
<text x="28.9" y="157">450</text>
<text x="52.4" y="156.6">(e)</text>
<text x="65.7" y="157">149.5</text>
<text x="79.3" y="157">149.5</text>
<text x="95.8" y="157">450</text>
<text x="119" y="157">450</text>
<text x="133.8" y="156.6">(e)</text>
<text x="138.4" y="157">149.5</text>
<text x="154.9" y="157">149.5</text>
<text x="171.5" y="157">450</text>
<text x="194.6" y="157">450</text>
<text x="217.8" y="157">450</text>
<text x="232.6" y="156.6">(e)</text>
<text x="237.2" y="157">149.5</text>
<text x="41.5" y="164.2">L</text>
<text x="111.3" y="164.2">L</text>
<text x="198.5" y="164.2">L</text>
<text x="12.3" y="189.4">149.5</text>
<text x="28.9" y="189.4">450</text>
<text x="52.1" y="189.4">450</text>
<text x="75.3" y="189.4">450</text>
<text x="98.4" y="189.4">450</text>
<text x="113.1" y="189">(e)</text>
<text x="117.8" y="189.4">149.5</text>
<text x="67.5" y="196.6">L</text>
<text x="257.1" y="201.3">Sモーション（戸尻ブレーキ付） 枠 鴨居レール 加工図</text>
</g>
<g font-size="2.4">
<text x="172" y="108.2">±0.5</text>
<text x="201.8" y="201.9">16/07/29</text>
<text x="210.7" y="202">孫挺</text>
<text x="219" y="202.1">TH-9963 新規出図</text>
</g>
<g font-size="2.2">
<text x="241.7" y="187.2">鴨居レール</text>
<text x="264.1" y="187.2">AL</text>
<text x="273.2" y="187.2">TO-5R775</text>
<text x="236.5" y="194.8">1/1</text>
<text x="245" y="194.8">16/06/24</text>
<text x="257.1" y="198.8">H310 １７ラシッサ V引違戸2枚建</text>
</g>
<g font-size="1.9">
<text x="257.3" y="194.8">黒石</text>
<text x="288.8" y="194.8">孫挺</text>
<text x="262.5" y="208.9">承認日：2016/07/29</text>
</g>
<g font-size="1.3">
<text x="265.1" y="194.6">鈴木荘右</text>
<text x="271.3" y="194.6">佐藤淳一</text>
<text x="279.8" y="194.6">佐藤淳一</text>
</g>
</svg>
